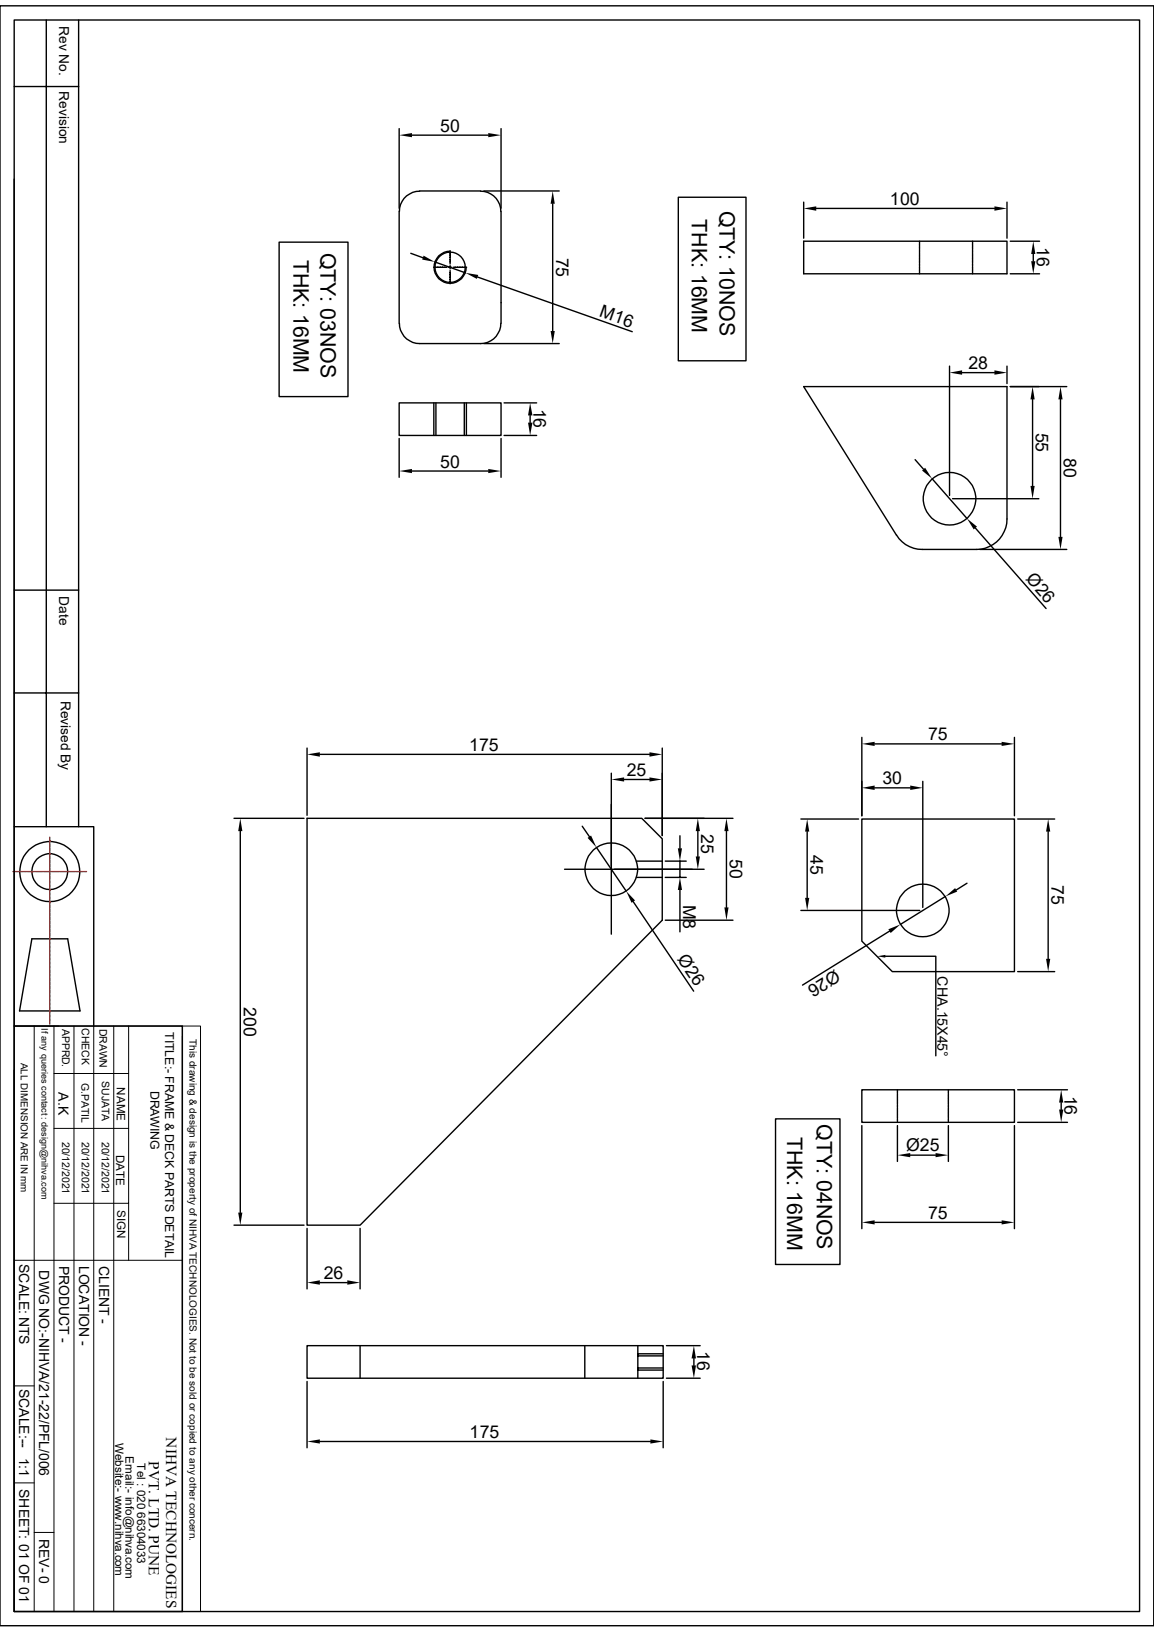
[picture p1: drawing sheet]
<svg xmlns="http://www.w3.org/2000/svg" width="210mm" height="297mm" viewBox="0 0 210 297" stroke-linecap="round" stroke-linejoin="round" font-family="sans-serif">
<g fill="none" stroke="#000" stroke-width=".25">
<path d="M0 1.1h210v294.8h-210zM2.6 3.6h204.8v289.7h-204.8zM2.6 15.7h11.7M8.4 3.6v146.9M14.3 3.6v146.9M2.6 32.6v117.9h14.5v36.2M72.6 23.4v14.5M72.6 38.5v20.3M75 24.6h13.9M76.4 34.8h11.1M76.4 34.8a3.7 3.7 0 0 0-3.7 3.7M87.5 34.8a3.7 3.7 0 0 1 3.6 3.7"/>
<path d="M88.1 34.8h13.7M91.2 23.4v14.5M91.2 38.5v20.3M100.6 37.1v23.1M123.4 35.9h12.4v29.8h-12.4zM146.3 36.8v6.5M148.5 37.9h32.5M183.3 36.8v6.5M50.8 44.1h12.5v28.1h-12.5zM72.7 58.8a3.7 3.7 0 0 0 3.7 3.7h11.1a3.7 3.7 0 0 0 3.6-3.7M74.8 46.1l2.2 .8M78.9 48.6h.4"/>
<path d="M79.1 47.7l5.6 2M81.3 48.6h-1.9M81.6 48.6h.6M81.9 45.7a2.93 2.93 0 0 0-2.9 2.9 2.93 2.93 0 0 0 2.9 3 2.93 2.93 0 0 0 2.9-3M81.9 45.6v.3M81.9 46v.4M81.9 46.5v1.5M81.9 48.3v.6M81.9 49.2v.3M81.9 49.6v.4M81.9 50.1v1.5M82.5 48.6h.4"/>
<path d="M84.9 48.6h-1.9M86.9 50.4l28.2 10M91.2 55.1h.1M146.3 43.9h37v5.9h-37zM167.3 49.7v.1M167.3 43.9v.2M167.3 44.2v.1M167.3 44.4v.2M167.3 44.7v.2M167.3 45v.2M167.3 45.3v.1M167.3 45.6v.1"/>
<path d="M167.3 45.8v.2M167.3 46.1v.2M167.3 46.4v.2M167.3 46.7v.1M167.3 46.9v.2M167.3 47.2v.2M167.3 47.5v.2M167.3 47.8v.1M167.3 48v.2M167.3 48.3v.2M167.3 48.6v.2M167.3 48.9v.2"/>
<path d="M167.3 49.1v.2M167.3 49.4v.2M177 43.9v.2M177 44.2v.1M177 44.4v.2M177 44.7v.2M177 45v.2M177 45.3v.1M177 45.6v.1M177 45.8v.2M177 46.1v.2M177 46.4v.2"/>
<path d="M177 46.7v.1M177 46.9v.2M177 47.2v.2M177 47.5v.2M177 47.8v.1M177 48v.2M177 48.3v.2M177 48.6v.2M177 48.9v.2M177 49.1v.2M177 49.4v.2M177 49.7v.1"/>
<path d="M183.9 49.8h5.3M183.9 43.9h5.3M188 46.2v1.3M72.6 73.3h18.6v5.9h-18.6zM72.6 79.8v7.1M79 73.3v5.9M79.3 73.3v5.9M84.5 73.3v5.9M84.9 73.3v5.9M88.1 62.5h13.7M91.2 79.8v7.1M91.7 73.3h6"/>
<path d="M91.7 79.2h6M96.5 75.6v1.3M172.8 66.6v23.6M175.1 67.8h5.9M183.3 66.6v3.2M183.9 70.4h10.2M187.9 72.7v15.7M193 72.7v25M75 85.7h13.9M163.2 97.4a5.4 5.4 0 0 0 4.7 2.6h9.8a5.5 5.5 0 0 0 5.6-5.6v-24h-37l16.9 27M166.5 83.7l1.6 1.7M169.6 87.1l6.4 7.3"/>
<path d="M173.4 90.8h15.7M177.5 96.1l12.9 14.6M178.3 100h15.8M2.6 107.4h11.7M2.6 126.1h11.7M55.9 136.1v12.3M58.2 137.3h60M120.5 136.1v16M156.8 134.2v14.3M159.2 135.4h23.1M184.6 134.2v14.3M2.6 150.5v36.2"/>
<path d="M42.6 148.9h12.7M43.7 151.3v69.4M55.9 148.9h60.9l3.7 3.8v14.8l-55 55.5h-9.6zM106 150.4l1.3 1.9M108.5 154.2l5.5 8M111.3 140.7v29.3M113.6 141.9h4.6M115.8 156.7h4.7M115.8 159.7h4.7M117.4 148.9h16M121.1 156.7h3.8M121.1 159.7h3.8"/>
<path d="M123.7 152.1v2.3M123.7 156.7v3M127 151.3v4.6M128.1 158.2h-25.4M132.2 151.3v13.8M145.8 149.1h10.5M146.9 151.3v12.1M156.8 149.1h27.8v27.7h-22.2l-5.6-5.5zM159.2 143.4h6.5M167.9 142.2v22.9M185.2 149.1h6.7M190.8 151.3v23.2"/>
<path d="M5.8 170.9h6.5l2.3 13.1h-11zM115.2 164.1l11 16.3M121.1 167.5h12.3M123.7 162v7.6M145.8 165.7h21.6M161.1 174h9.2v18.2M161.9 169.5l-15.9 9.8M172 163.2l-8.1 5M176 160.7l-2 1.3M185.2 176.8h6.7M2.6 186.7h30.6v106.6h-30.6zM2.6 194.8v98.5"/>
<path d="M156.8 198.3h27.8v6h-27.8zM163.3 198.3v.2M163.3 198.5v.3M163.3 198.8v.2M163.3 199.1v.2M163.3 199.4v.2M163.3 199.7v.2M163.3 199.9v.3M172.6 198.5v.3M172.6 198.8v.2M172.6 199.1v.2M172.6 199.4v.2"/>
<path d="M172.6 199.7v.2M172.6 199.9v.3M172.6 198.3v.2M185.2 198.3h9.1M141.1 203.6h11.8v26.5h-11.8zM156.8 204.9v18.7M163.3 204.9v6.5M163.3 200.2v.2M163.3 200.5v.2M163.3 200.8v.2M163.3 201.1v.2M163.3 201.3v.2"/>
<path d="M163.3 201.6v.2M163.3 201.9v.2M163.3 202.2v.2M163.3 202.4v.2M163.3 202.7v.2M163.3 203v.2M163.3 203.3v.2M163.3 203.6v.2M163.3 203.8v.2M163.3 204.1v.2M165.7 210.2h4.6M172.6 200.2v.2"/>
<path d="M172.6 200.5v.2M172.6 200.8v.2M172.6 201.1v.2M172.6 201.3v.2M172.6 201.6v.2M172.6 201.9v.2M172.6 202.2v.2M172.6 202.4v.2M172.6 202.7v.2M172.6 203v.2M172.6 203.3v.2M172.6 203.6v.2"/>
<path d="M172.6 203.8v.2M172.6 204.1v.2M172.6 204.9v6.5M184.6 204.9v18.7M185.2 204.3h9.1M193.1 200.7v1.2M42.6 223h12.7M55.9 223.6v11M58.2 233.4h5M65.5 223.6v11M159.2 222.5h23.1M55.9 244.9h64.8v5.9h-64.8z"/>
<path d="M55.9 251.4v12.1M65.5 244.9v5.9M106.4 244.9v5.9M116.1 244.9v5.9M116.1 246.4h4.6M116.1 246.8h4.6M116.1 249.3h4.6M116.1 249h4.6M120.7 251.4v12.1M121.3 244.9h6.1M121.3 250.8h6.1M126.3 247.2v1.3"/>
<path d="M58.2 262.3h60.2"/>
<circle cx="81.9" cy="48.6" r="2.75"/>
<circle cx="172.8" cy="90.8" r="4.8"/>
<circle cx="9.1" cy="158.6" r="5.5"/>
<circle cx="9.1" cy="158.6" r="3.3"/>
<circle cx="111.3" cy="158.2" r="4.8"/>
<circle cx="167.9" cy="165.7" r="4.8"/>
</g>
<g fill="#000">
<path d="M72.6 24.6l2.4-.4v.8zM88.9 24.2l2.3 .4-2.3 .4zM100.6 34.8l.4 2.3h-.8zM146.3 37.9l2.2-.4v.9zM181 37.5l2.3 .4-2.3 .5zM77.1 46.5l2 1.2-2.3-.5zM84.7 49.7l2.3 .3-.2 .8zM188 43.9l.4 2.3h-.7zM187.7 47.5h.7l-.4 2.3zM96.5 73.3l.4 2.3h-.8zM96.1 76.9h.8l-.4 2.3zM100.2 60.2h.8l-.4 2.3z"/>
<path d="M172.8 67.8l2.3-.4v.8zM181 67.4l2.3 .4-2.3 .4zM187.9 70.4l.4 2.3h-.8zM193 70.4l.4 2.3h-.8zM72.6 85.7l2.4-.4v.8zM88.9 85.3l2.3 .4-2.3 .4zM167.8 85.6l.6-.5 1.2 2zM176 94.4l1.8 1.4-.6 .6zM187.5 88.4h.8l-.4 2.4zM192.6 97.7h.8l-.4 2.3zM55.9 137.3l2.3-.4v.8zM118.2 136.9l2.3 .4-2.3 .4z"/>
<path d="M156.8 135.4l2.4-.4v.8zM182.3 135l2.3 .4-2.3 .4zM43.7 148.9l.4 2.4h-.8zM106.9 152.5l.7-.4 .9 2.1zM111.3 141.9l2.3-.4v.7zM118.2 141.5l2.3 .4-2.3 .3zM123.4 154.4h.7l-.4 2.3zM127 148.9l.4 2.4h-.8zM126.6 155.9h.8l-.4 2.3zM132.2 148.9l.4 2.4h-.8zM146.9 149.1l.4 2.2h-.8zM156.8 143.4l2.4-.4v.8z"/>
<path d="M165.7 143l2.2 .4-2.2 .4zM190.8 149.1l.3 2.2h-.7zM114 162.2l1.6 1.7-.7 .4zM123.7 159.7l.4 2.3h-.7zM131.8 165.1h.8l-.4 2.4zM146.5 163.4h.8l-.4 2.3zM159.6 174l1.5-.2v.5zM161.7 169.1l2.2-.9-1.8 1.6zM172 163.2l1.8-1.6 .4 .7zM190.4 174.5h.7l-.3 2.3zM163.3 210.2l2.4-.4v.8zM170.3 209.8l2.3 .4-2.3 .4z"/>
<path d="M193.1 198.3l.4 2.4h-.8zM192.7 201.9h.8l-.4 2.4zM43.3 220.7h.8l-.4 2.3zM55.9 233.4l2.3-.4v.8zM63.2 233l2.3 .4-2.3 .4zM156.8 222.5l2.4-.4v.7zM182.3 222.1l2.3 .4-2.3 .3zM126.3 244.9l.4 2.3h-.8zM125.9 248.5h.8l-.4 2.3zM55.9 262.3l2.3-.3v.7zM118.4 262l2.3 .3-2.3 .4z"/>
</g>
<g fill="none" stroke="#000" stroke-width=".18">
<path d="M2.6 186.7h30.6M6.2 186.7v106.6M9.8 195.4h13.6M9.8 186.7v106.6M13.5 186.7v106.6M17.1 186.7v106.6M20.7 186.7v106.6M23.4 186.7v42.7M33.2 186.7h3.3v106.6h-3.3zM33.2 188.6v104.7M9.8 219h13.6M9.8 205.4h13.6"/>
<path d="M2.6 229.4h30.6M2.6 252.2h3.6M2.6 269.9h3.6M6.2 278.9h3.6"/>
</g>
<g fill="none" stroke="#f00" stroke-width=".25">
<path d="M2.4 158.6h.2M2.7 158.6h.1M2.9 158.6h.4M3.5 158.6h.1M3.6 158.6h.5M4.2 158.6h.1M4.4 158.6h.4M5 158.6h.1M5.1 158.6h.5M5.7 158.6h.1M5.9 158.6h.4M6.4 158.6h.1"/>
<path d="M6.6 158.6h.5M7.2 158.6h.1M7.3 158.6h.5M7.9 158.6h.1M8.1 158.6h.5M8.6 158.6h.1M8.8 158.6h.5M9.1 152.4v.6M9.1 153v.1M9.1 153.2v.5M9.1 153.8v.1M9.1 154v.4"/>
<path d="M9.1 154.5v.1M9.1 154.7v.5M9.1 155.2v.2M9.1 155.4v.5M9.1 156v.1M9.1 156.2v.4M9.1 156.7v.1M9.1 156.9v.5M9.1 157.5v.1M9.1 157.6v.5M9.1 158.2v.1M9.1 158.4v.5"/>
<path d="M9.1 159h.1M9.1 159.1v.5M9.1 159.7v.1M9.1 159.9v.5M9.4 158.6h.1M9.6 158.6h.4M10.1 158.6h.1M10.3 158.6h.5M10.9 158.6h.1M11 158.6h.5M11.6 158.6h.1M11.8 158.6h.4"/>
<path d="M12.4 158.6h.1M12.5 158.6h.5M13.1 158.6h.1M13.3 158.6h.4M13.8 158.6h.1M14 158.6h.5M14.6 158.6h.1M14.7 158.6h.5M15.3 158.6h.1M15.5 158.6h.2M9.1 160.4v.1M9.1 160.6v.5"/>
<path d="M9.1 161.2v.1M9.1 161.4v.4M9.1 161.9v.1M9.1 162.1v.5M9.1 162.6v.2M9.1 162.9v.4M9.1 163.4v.1M9.1 163.6v.4M9.1 164.1v.2M9.1 164.3v.5M9.1 164.9v.1M9.1 165.1v.4"/>
<path d="M9.1 165.6v.1M9.1 165.8v.5M9.1 166.4v.1M9.1 166.5v.5M9.1 167.1v.1M9.1 167.3v.5M9.1 167.9h.1M9.1 168v.5M9.1 168.6v.1M9.1 168.8v.4M9.1 169.3v.1M9.1 169.5v.5"/>
<path d="M9.1 170.1h.1M9.1 170.3v.4M9.1 170.8v.1M9.1 171v.5M9.1 171.5v.1M9.1 171.7v.5M9.1 172.3v.1M9.1 172.5v.4M9.1 173v.1M9.1 173.2v.5M9.1 173.8v.1M9.1 173.9v.5"/>
<path d="M9.1 174.5v.1M9.1 174.7v.5M9.1 175.3h.1M9.1 175.4v.5M9.1 176v.1M9.1 176.2v.5M9.1 176.7v.1M9.1 176.9v.5M9.1 177.5h.1M9.1 177.7v.4M9.1 178.2v.1M9.1 178.4v.5"/>
<path d="M9.1 178.9v.1M9.1 179.2v.4M9.1 179.7v.1M9.1 179.9v.4M9.1 180.4v.1M9.1 180.6v.5M9.1 181.2v.1M9.1 181.4v.4M9.1 181.9v.1M9.1 182.1v.5M9.1 182.7v.1M9.1 182.8v.5"/>
<path d="M9.1 183.4v.1M9.1 183.6v.4M9.1 184.2h.1M9.1 184.3v.5M9.1 184.9v.1M9.1 185.1v.4M9.1 185.6v.1M9.1 185.8v.6"/>
</g>
<g font-size="3.9">
<text x="125.9" y="39.9" transform="rotate(90 125.9 39.9)">THK: 16MM</text>
<text x="130.9" y="38.3" transform="rotate(90 130.9 38.3)">QTY: 10NOS</text>
<text x="53.4" y="47.2" transform="rotate(90 53.4 47.2)">THK: 16MM</text>
<text x="58.3" y="46" transform="rotate(90 58.3 46)">QTY: 03NOS</text>
<text x="143.3" y="206.9" transform="rotate(90 143.3 206.9)">THK: 16MM</text>
<text x="148.7" y="204.6" transform="rotate(90 148.7 204.6)">QTY: 04NOS</text>
</g>
<g font-size="3.2">
<text x="80.1" y="24">50</text>
<text x="162" y="37.3">100</text>
<text x="101.2" y="46.9" transform="rotate(90 101.2 46.9)">75</text>
<text x="188.7" y="45" transform="rotate(90 188.7 45)">16</text>
<text x="108.9" y="57.6" transform="rotate(19 108.9 57.6)">M16</text>
<text x="176.3" y="67.2">28</text>
<text x="97.1" y="74.4" transform="rotate(90 97.1 74.4)">16</text>
<text x="188.5" y="78.7" transform="rotate(90 188.5 78.7)">55</text>
<text x="193.6" y="83.4" transform="rotate(90 193.6 83.4)">80</text>
<text x="80.1" y="85.1">50</text>
<text x="186.6" y="105.4" transform="rotate(49 186.6 105.4)">Ø26</text>
<text x="85.4" y="136.7">175</text>
<text x="168.9" y="134.7">75</text>
<text x="114.1" y="141.2">25</text>
<text x="160.6" y="142.7">30</text>
<text x="127.6" y="151.8" transform="rotate(90 127.6 151.8)">25</text>
<text x="147.5" y="155.6" transform="rotate(90 147.5 155.6)">45</text>
<text x="132.8" y="156.4" transform="rotate(90 132.8 156.4)">50</text>
<text x="191.4" y="161.1" transform="rotate(90 191.4 161.1)">75</text>
<text x="124.3" y="164.6" transform="rotate(90 124.3 164.6)">M8</text>
<text x="123.1" y="174.6" transform="rotate(56 123.1 174.6)">Ø26</text>
<text x="152" y="176.4" transform="rotate(148 152 176.4)">Ø26</text>
<text x="44.4" y="183.3" transform="rotate(90 44.4 183.3)">200</text>
<text x="193.8" y="199.4" transform="rotate(90 193.8 199.4)">16</text>
<text x="164.9" y="209.5">Ø25</text>
<text x="168.9" y="221.8">75</text>
<text x="58.9" y="232.8">26</text>
<text x="126.9" y="246" transform="rotate(90 126.9 246)">16</text>
<text x="85.5" y="261.7">175</text>
</g>
<g font-size="2.8">
<text x="30.3" y="261.6" transform="rotate(90 30.3 261.6)">NIHVA TECHNOLOGIES</text>
<text x="27.1" y="265.9" transform="rotate(90 27.1 265.9)">PVT. LTD. PUNE</text>
</g>
<text font-size="2.6" x="170.6" y="177.6" transform="rotate(90 170.6 177.6)">CHA.15X45°</text>
<g font-size="2.5">
<text x="10.8" y="4.7" transform="rotate(90 10.8 4.7)">Rev No.</text>
<text x="10.8" y="16.6" transform="rotate(90 10.8 16.6)">Revision</text>
<text x="10.8" y="108.5" transform="rotate(90 10.8 108.5)">Date</text>
<text x="11" y="127.5" transform="rotate(90 11 127.5)">Revised By</text>
<text x="10.7" y="198.8" transform="rotate(90 10.7 198.8)">A.K</text>
<text x="3.5" y="230" transform="rotate(90 3.5 230)">SCALE: NTS</text>
<text x="7.2" y="231.2" transform="rotate(90 7.2 231.2)">DWG NO:-NIHVA/21-22/PFL/006</text>
<text x="10.8" y="230.3" transform="rotate(90 10.8 230.3)">PRODUCT -</text>
<text x="14.4" y="230.3" transform="rotate(90 14.4 230.3)">LOCATION -</text>
<text x="18" y="230.4" transform="rotate(90 18 230.4)">CLIENT -</text>
<text x="3.5" y="252.7" transform="rotate(90 3.5 252.7)">SCALE:--</text>
<text x="3.5" y="265.3" transform="rotate(90 3.5 265.3)">1:1</text>
<text x="3.5" y="271" transform="rotate(90 3.5 271)">SHEET: 01 OF 01</text>
<text x="7.2" y="280" transform="rotate(90 7.2 280)">REV- 0</text>
</g>
<g font-size="2.2">
<text x="30.1" y="187.8" transform="rotate(90 30.1 187.8)">TITLE:- FRAME &amp; DECK PARTS DETAIL</text>
<text x="27.4" y="198.5" transform="rotate(90 27.4 198.5)">DRAWING</text>
</g>
<g font-size="2.1">
<text x="21.3" y="197.9" transform="rotate(90 21.3 197.9)">NAME</text>
<text x="21.1" y="210.1" transform="rotate(90 21.1 210.1)">DATE</text>
<text x="21.3" y="220.2" transform="rotate(90 21.3 220.2)">SIGN</text>
<text x="21" y="262.6" transform="rotate(90 21 262.6)">Website:- www.nihva.com</text>
<text x="22.9" y="265" transform="rotate(90 22.9 265)">Email:- info@nihva.com</text>
<text x="25" y="266.3" transform="rotate(90 25 266.3)">Tel : 020 66304033</text>
</g>
<g font-size="1.9">
<text x="11.3" y="187.2" transform="rotate(90 11.3 187.2)">APPRD.</text>
<text x="14.9" y="187.1" transform="rotate(90 14.9 187.1)">CHECK</text>
<text x="18.1" y="187.2" transform="rotate(90 18.1 187.2)">DRAWN</text>
<text x="14.8" y="197.1" transform="rotate(90 14.8 197.1)">G.PATIL</text>
<text x="18.5" y="196.8" transform="rotate(90 18.5 196.8)">SUJATA</text>
<text x="11.3" y="207.8" transform="rotate(90 11.3 207.8)">20/12/2021</text>
<text x="14.9" y="207.8" transform="rotate(90 14.9 207.8)">20/12/2021</text>
<text x="18.5" y="207.8" transform="rotate(90 18.5 207.8)">20/12/2021</text>
</g>
<g font-size="1.8">
<text x="34.5" y="189.1" transform="rotate(90 34.5 189.1)">This drawing &amp; design is the property of NIHVA TECHNOLOGIES. Not to be sold or copied to any other concern.</text>
<text x="3.8" y="193.4" transform="rotate(90 3.8 193.4)">ALL DIMENSION ARE IN mm</text>
</g>
<text font-size="1.7" x="7.5" y="187.2" transform="rotate(90 7.5 187.2)">If any queries contact : design@nihva.com</text>
</svg>
